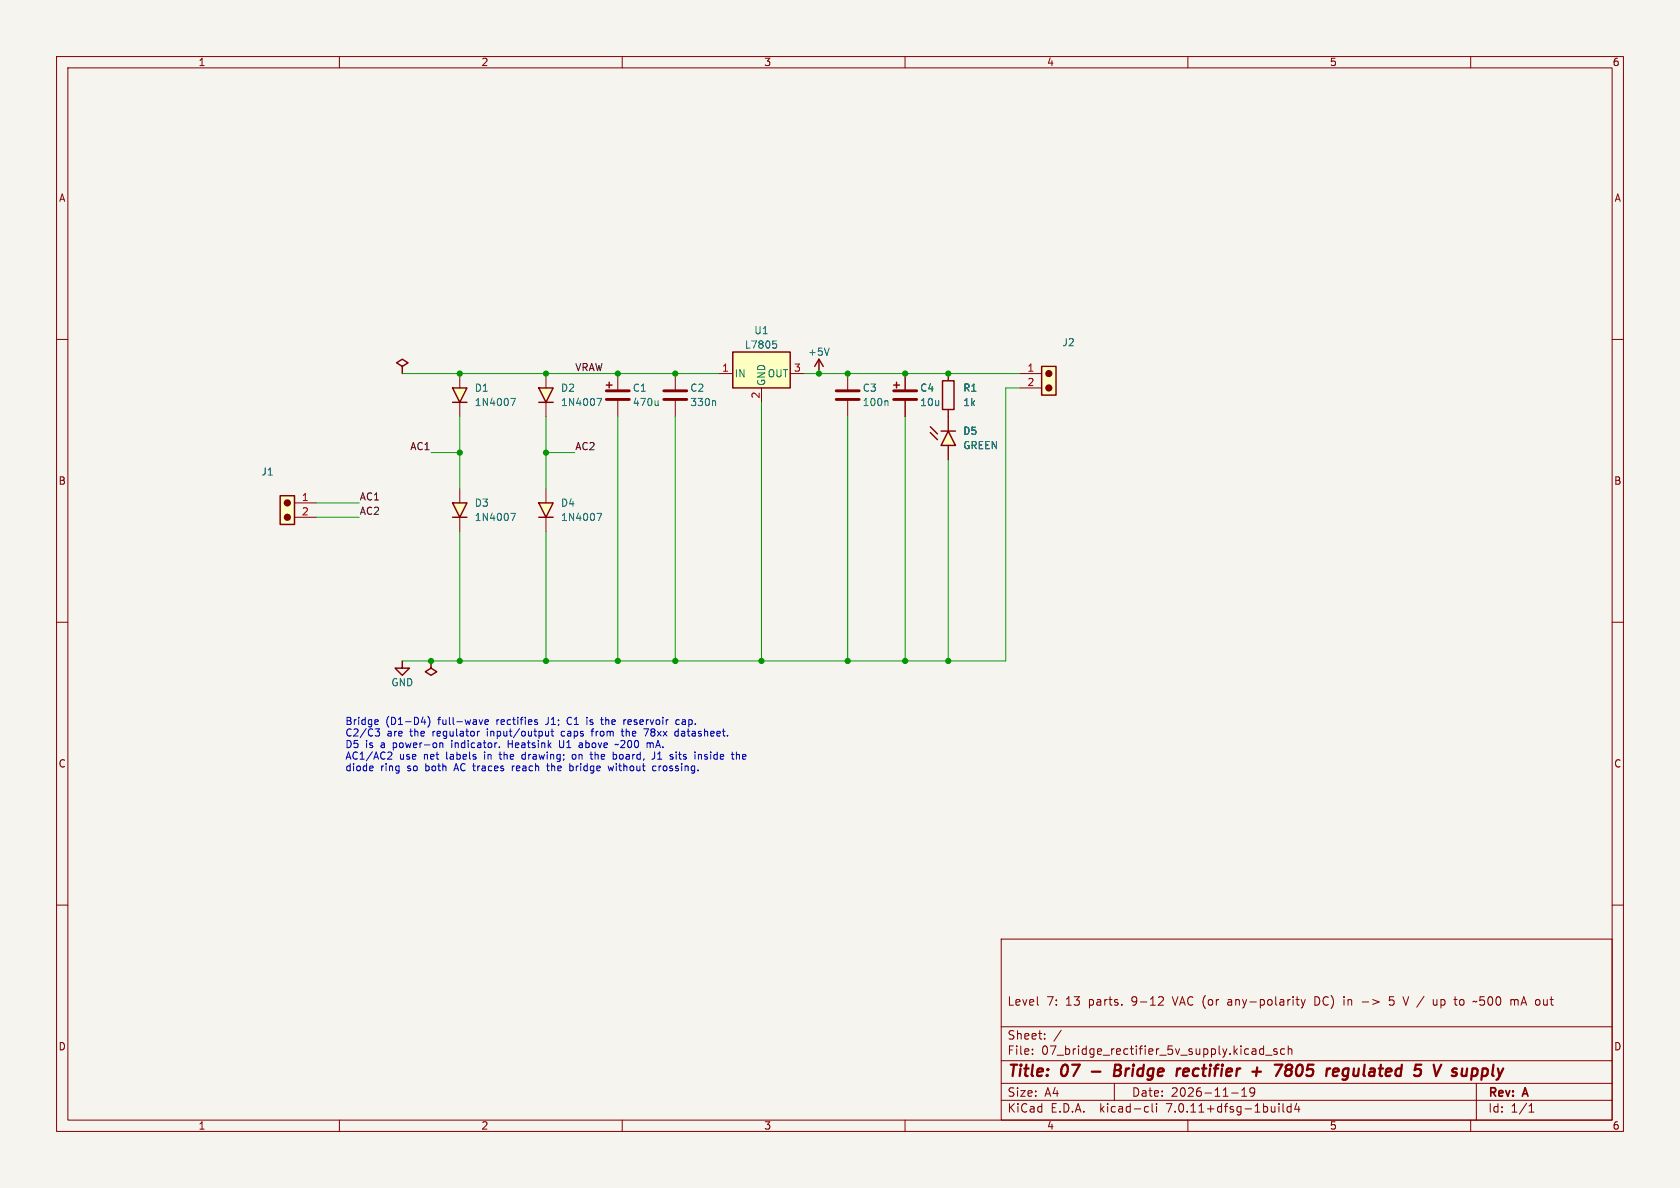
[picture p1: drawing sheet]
<svg xmlns="http://www.w3.org/2000/svg" width="297mm" height="210mm" viewBox="0 0 297 210" stroke-linecap="round" stroke-linejoin="round" font-family="sans-serif">
<path d="M0 0h297v210h-297z" fill="#f5f4ef" stroke="#f5f4ef" stroke-width=".18"/>
<g fill="none" stroke="#840000" stroke-width=".18">
<path d="M10 10h277v190h-277zM12 12h273v186h-273zM60 10v2M110 10v2M160 10v2M210 10v2M260 10v2M10 60h2M285 60h2M127 66h2.5M134.6 68.6v2.5M139.7 66h2.5"/>
<path d="M149.9 66v3.1M149.9 70.6v3.1M160 66v3.1M160 70.6v3.1M10 110h2M285 110h2M10 160h2M285 160h2M177 166h108v32h-108zM183.5 177.6l.1 .1M205 176.2l.5 .1 .2 .3-1 1.1h1M217.1 177.2v.4"/>
<path d="M229.1 176.7h.6M229.3 176.2v1.3l.4 .2M230 176.7l.4 1M230.4 177.7l-.2 .4-.2 .1M230.7 176.7l-.3 1M232.8 176.2h-.3v1.5h.3M237.6 176.2v.1M237.6 176.7v1M240.8 177.1h1.2M245.6 177.6l.2 .1 .5-.1M246.4 176.2h-.7l-.1 .7 .2-.1h.5M249 176.2l-.5 1.5"/>
<path d="M254 177.6l-.4 .1M254 176.7v1M258.1 177.6l.4 .1M258.5 176.7l-.4 .1M261.6 177.6l.6 .1M262.4 176.2h-.7l-.1 .7 .6-.1M268 176.7l.3 .1 .1 .1v.8M60 198v2M110 198v2M160 198v2M177 194.5h108M177 191.5h108"/>
<path d="M177 187.5h108M177 181.5h108M182.5 186.3v.1M182.5 185.5v.1M184.7 183.6v.1M184.7 182.8v.1M187.6 182.1l-1.3 2M197 191.5v3M202.6 195.6l.4 .1M203 196.5l-.4 .1M203.7 195.1v1.3l.2 .2M204.5 195.1v.1"/>
<path d="M204.5 195.6v1M210 198v2M217.7 193.2h1.2M219.5 193.8h.9M219.5 192.7l.5-.4v1.5M221.8 192.9l-.3 .3h-.3l-.2-.3 .1-.5 .4-.1 .2 .1a.99 .99 0 0 1-.3 1.4h-.3M223.4 185.5l-.4-.1-.3 .3v.4l.1 .2h.6M223.4 184.9v1.5M223.7 186.5h1.2M225.7 185.5l-.3-.1-.2 .2v.2l.5 .2v.3h-.5M226.1 195.1v.1M226.1 195.6v1"/>
<path d="M226.8 195.1v1.3l.2 .2M227.1 185.5l-.4-.1-.3 .3v.4l.1 .2h.6M227.7 185.5l.3-.1 .3 .1 .1 .9M227.7 184.9v1.5M228.2 195.7l-.4-.1-.3 .3v.4l.2 .2h.5M228.2 195.1v1.5M229.2 195l-.3 1.1h.9M229.6 195.6v1M260 198v2M261 191.5v6.5M270.3 196.6h.9M270.3 195.5l.4-.4v1.5"/>
</g>
<g fill="none" stroke="#840000" stroke-width=".4">
<path d="M193 189.4h1.5M197.1 189.2h.6M197.7 189.2l.3 .1M197.8 188.2h-.6l-.3 2 1-.1M197.9 189.1l-.2 .1M208.7 188.9l-.4 .1M209.9 188.9l-.5 .1-.3 .9 .3 .3h.4M210.2 189.4l-1 .1M221.4 189.4h1.5M222.3 188.7l-.2 1.5M225.4 188.2h1.3l-1.1 2M227.6 189.1l-.2-.2a.44 .44 0 0 1 .3-.7h.4l.3 .2a.44 .44 0 0 1-.4 .7"/>
<path d="M227.6 189.1h.4M227.6 189.1l-.4 .3M228 189.1l.2 .1a.65 .65 0 0 1-.1 .9 .65 .65 0 0 1-.9-.1M238.4 189a.66 .66 0 0 0-1 .3l-.1 .5 .2 .3 .2 .1 .6-.1M238.4 188.9l-.2 1.6a.6 .6 0 0 1-.9 .3M253.5 188.2l.4 2 .9-2M258.5 188.9v1.2a.57 .57 0 0 0 .7-.1M259.4 188.9l-.2 1.3"/>
</g>
<path d="M147.8 70.6h4.1M147.8 69.1h4.1M158 70.6h4.1M158 69.1h4.1" fill="none" stroke="#840000" stroke-width=".51"/>
<path d="M129.5 62.2h10.2v6.4h-10.2zM144 64.8l.8-1.3 .7 1.3M144.8 63.5v2.5M158 68.1h1M158.5 67.6v1" fill="none" stroke="#840000" stroke-width=".25"/>
<path d="M136.6 60.3h.7M136.8 60.8h.3l.2 .2-.1 .5h-.4M146.6 61.5l-.4 1.3M156.8 70.9l.2 .1v.7" fill="none" stroke="#006464" stroke-width=".18"/>
<path d="M129.5 62.2h10.2v6.4h-10.2z" fill="#ffffc2" stroke="#ffffc2" stroke-width=".18"/>
<path d="M167.6 76.2l1.3 2.5h-2.5z" fill="#ffffc2"/>
<path d="M164.5 76.5l1.2 1.2M164.5 75.4l1.2 1.3M166.4 76.2h2.5M167.6 76.2l1.3 2.5h-2.5z" fill="none" stroke="#840000" stroke-width=".25"/>
<path d="M167.6 73.7v2.5M167.6 78.7v2.6" fill="none" stroke="#840000" stroke-width=".18"/>
<path d="M80 68.6h2.5l-1.2 2.5z" fill="#ffffc2"/>
<path d="M80 68.6h2.5l-1.2 2.5zM80 71.1h2.5M107.2 68.1h1M107.7 67.6v1" fill="none" stroke="#840000" stroke-width=".25"/>
<path d="M81.3 66v2.6M81.3 71.1v2.6M109.2 66v3.1M109.2 70.6v3.1M119.4 66v3.1M119.4 70.6v3.1" fill="none" stroke="#840000" stroke-width=".18"/>
<path d="M90.3 70.4h.8l-.5 1.3M116.3 70.9v.8M116.3 71.6l-.1 .1M126.3 70.9l.2 .1v.7" fill="none" stroke="#006464" stroke-width=".18"/>
<path d="M107.2 70.6h4.1M107.2 69.1h4.1M117.3 70.6h4.1M117.3 69.1h4.1" fill="none" stroke="#840000" stroke-width=".51"/>
<path d="M80 88.9h2.5l-1.2 2.5z" fill="#ffffc2"/>
<path d="M80 88.9h2.5l-1.2 2.5zM80 91.4h2.5" fill="none" stroke="#840000" stroke-width=".25"/>
<path d="M81.3 86.4v2.5M81.3 91.4v2.6" fill="none" stroke="#840000" stroke-width=".18"/>
<path d="M90.3 90.7h.8l-.5 1.3" fill="none" stroke="#006464" stroke-width=".18"/>
<path d="M95.2 88.9h2.6l-1.3 2.5z" fill="#ffffc2"/>
<path d="M71.1 64.8l1-.7-1-.6-1 .6 1 .7v1.2M166.6 67.3h2.1v5.1h-2.1zM95.2 88.9h2.6l-1.3 2.5zM95.2 91.4h2.6" fill="none" stroke="#840000" stroke-width=".25"/>
<path d="M167.6 66v1.3M167.6 72.4v1.3M96.5 86.4v2.5M96.5 91.4v2.6" fill="none" stroke="#840000" stroke-width=".18"/>
<path d="M105.5 90.7h.9l-.6 1.3" fill="none" stroke="#006464" stroke-width=".18"/>
<path d="M95.2 68.6h2.6l-1.3 2.5z" fill="#ffffc2"/>
<path d="M95.2 68.6h2.6l-1.3 2.5zM95.2 71.1h2.6M184.1 64.8h2.6v5.1h-2.6zM49.5 87.6h2.6v5.1h-2.6zM71.1 116.8v1.3h1.3l-1.3 1.3-1.3-1.3h1.3M76.2 116.8v1.3l1 .6-1 .7-1-.7 1-.6" fill="none" stroke="#840000" stroke-width=".25"/>
<path d="M96.5 66v2.6M96.5 71.1v2.6M160 66v3.1M160 70.6v3.1M167.6 66v1.3M167.6 72.4v3.8M167.6 78.7v2.6M180.3 66h3.8M180.3 68.6h3.8M52.1 88.9h3.8M52.1 91.4h3.8" fill="none" stroke="#840000" stroke-width=".18"/>
<path d="M105.5 70.4h.9l-.6 1.3" fill="none" stroke="#006464" stroke-width=".18"/>
<g fill="#ffffc2" stroke="#ffffc2" stroke-width=".18">
<path d="M184.1 64.8h2.6v5.1h-2.6z"/>
<path d="M49.5 87.6h2.6v5.1h-2.6z"/>
</g>
<g fill="#840000" stroke="#840000" stroke-width=".25">
<circle cx="185.4" cy="68.6" r=".51"/>
<circle cx="185.4" cy="66" r=".51"/>
<circle cx="50.8" cy="91.4" r=".51"/>
<circle cx="50.8" cy="88.9" r=".51"/>
</g>
<g fill="none" stroke="#0000c2" stroke-width=".18">
<path d="M65.8 135.4l.2 .3-.6 .1M65.9 136.2l-.1 .1M66.3 128.8h.8l-.4 .5 .3 .2 .1 .4-.2 .2h-.4M66.4 127.2l.4 .1 .1 .2-.6 .1M66.8 128l-.4 .1M68.7 132.9l.5 .2M69.2 133.5l-.7 .7h.8M74.5 127.6h.8M75.1 127.2v.9M75.6 126.6a1.46 1.46 0 0 1 0 2M77.8 131.3v.9M78.3 131.5v.7"/>
<path d="M84.4 129.3v.8M84.8 129.3l-.4 .2M85.3 127.2l-.3 .9M85.7 127.6l.6-.1v-.2l-.4-.1-.2 .2 .1 .6h.5M88.2 133.4h.5M88.3 132v.2M88.4 132.9l.1 1.2M89.8 130.9v1.3M90.6 135.4v.9M90.9 135.4l-.3 .2M92.7 133.4h-.3l-.1 .2v.5l.4 .1M94.7 127.6l.3 .1v.2l-.1 .2h-.3"/>
<path d="M94.7 127.2l.3 .1M96.4 129.3l.1 .8h.3l.2-.1M96.8 135v1.1l.3 .2M97 129.3v.8M97.6 128.8v1.1l.3 .2M98.9 130.9v1l.1 .2 .4 .1M99.3 129.3l-.1 .6 .3 .2M100.5 126.9l-.3 .4 .3 .7M100.7 135.5l.4-.1 .2 .2-.1 .6h-.5M101.7 133.4h-.3l-.2 .2v.5l.2 .1 .3-.1M103 131.6l-.5 .1-.1 .2 .1 .3 .5-.1M103.8 126.8v.1"/>
<path d="M103.8 127.2v.9M104.3 133.4h.5M104.5 129.3h.5M104.5 132.9v1.1M104.7 129v1.1M104.7 134.2h.1M106.2 127.2h.5M106.4 127.9l.3 .2M107.5 135.4l.2 .9 .3-.7 .2 .7 .3-.9M108.5 133.4h.3l.2 .2v.5l-.5 .1M109.3 131.6l-.2 .1-.3-.1M109.8 129.3h.5"/>
<path d="M110 128.8v1.1l.3 .2M110.7 127.2l-.4 .1M111.1 127.3v.7M111.6 127.5l-.6 .1M114.6 131.3l.3 .2M114.6 128.8l-.5 1.3M114.9 131.5v.7M115.4 131.4l-.3-.1-.2 .2M115.7 132.9v.9a.41 .41 0 0 1-.5 .4M116 135.5l-.4-.1-.2 .2 .1 .6h.5M116.3 134.2h.7M116.5 133.1l-.2 .2"/>
<path d="M119.4 130.1h.5M119.4 129.3h.5M119.5 132.9v.2M119.5 133.4v.8M119.9 128.8v1.3M120.1 127.3l-.4-.1-.2 .3 .1 .5h.5M123.5 133.4h.5v.8M130.2 133.5l.2-.1h.3v.8M130.2 132.9v1.3"/>
</g>
<g fill="none" stroke="#009600" stroke-width=".18">
<path d="M71.1 66h55.9M81.3 73.7v12.7M96.5 73.7v12.7M109.2 73.7v43.1M119.4 73.7v43.1M134.6 71.1v45.7M142.2 66h38.1M149.9 73.7v43.1M160 73.7v43.1M180.3 68.6h-2.5v48.2h-106.7M55.9 88.9h7.6M55.9 91.4h7.6"/>
<path d="M76.2 80h5.1M81.3 94v22.8M96.5 80h5.1M96.5 94v22.8M167.6 81.3v35.5"/>
</g>
<g fill="#009600" stroke="#009600" stroke-width=".18">
<circle cx="96.5" cy="116.8" r=".46"/>
<circle cx="96.5" cy="66" r=".46"/>
<circle cx="109.2" cy="116.8" r=".46"/>
<circle cx="109.2" cy="66" r=".46"/>
<circle cx="119.4" cy="66" r=".46"/>
<circle cx="119.4" cy="116.8" r=".46"/>
<circle cx="134.6" cy="116.8" r=".46"/>
<circle cx="144.8" cy="66" r=".46"/>
<circle cx="149.9" cy="66" r=".46"/>
<circle cx="149.9" cy="116.8" r=".46"/>
<circle cx="160" cy="116.8" r=".46"/>
<circle cx="167.6" cy="116.8" r=".46"/>
<circle cx="160" cy="66" r=".46"/>
<circle cx="167.6" cy="66" r=".46"/>
<circle cx="81.3" cy="116.8" r=".46"/>
<circle cx="76.2" cy="116.8" r=".46"/>
<circle cx="96.5" cy="80" r=".46"/>
<circle cx="81.3" cy="80" r=".46"/>
<circle cx="81.3" cy="66" r=".46"/>
</g>
<g font-size="2.8" fill="#840000">
<text x="178" y="190.9">Title:</text>
<text x="187.7" y="190.9">07</text>
<text x="198.6" y="190.9">Bridge</text>
<text x="210.4" y="190.9">rectifier</text>
<text x="224.6" y="190.9">+</text>
<text x="229.4" y="190.9">7805</text>
<text x="239.3" y="190.9">regulated</text>
<text x="255.7" y="190.9">5</text>
<text x="260" y="190.9">V supply</text>
</g>
<g font-size="2.1" fill="#840000">
<text x="178" y="178">Level</text>
<text x="185" y="178">7:</text>
<text x="188.5" y="178">13</text>
<text x="192.6" y="178">parts.</text>
<text x="200.3" y="178">9-12</text>
<text x="207.8" y="178">VAC (or</text>
<text x="217.7" y="178">any-polarity</text>
<text x="233.3" y="178">DC)</text>
<text x="238.6" y="178">in</text>
<text x="241.9" y="178">-&gt;</text>
<text x="246.9" y="178">5</text>
<text x="249.7" y="178">V /</text>
<text x="255.1" y="178">up</text>
<text x="259.1" y="178">to</text>
<text x="262.7" y="178">~500</text>
<text x="269.3" y="178">mA out</text>
<text x="178" y="184">Sheet:</text>
<text x="178" y="186.7">File:</text>
<text x="184.1" y="186.7">07_bridge_rectifier_5v_supply.kicad_sch</text>
<text x="178" y="196.9">KiCad</text>
<text x="178" y="194.1">Size:</text>
<text x="184.7" y="194.1">A4</text>
<text x="185.7" y="196.9">E.D.A.</text>
<text x="194.6" y="196.9">kicad-cli</text>
<text x="200" y="194.1">Date:</text>
<text x="206.5" y="196.9">7.0.11+dfsg-1build4</text>
<text x="207" y="194.1">2026-11-19</text>
<text x="263" y="194.3">Rev:</text>
<text x="263" y="196.9">Id:</text>
<text x="267.1" y="196.9">1/1</text>
<text x="269.4" y="194.3">A</text>
</g>
<g font-size="1.8" fill="#840000">
<text x="35" y="11.9">1</text>
<text x="85" y="11.9">2</text>
<text x="135" y="11.9">3</text>
<text x="185" y="11.9">4</text>
<text x="235" y="11.9">5</text>
<text x="285" y="11.9">6</text>
<text x="10.3" y="35.9">A</text>
<text x="285.3" y="35.9">A</text>
<text x="10.3" y="85.9">B</text>
<text x="285.3" y="85.9">B</text>
<text x="10.3" y="135.9">C</text>
<text x="285.3" y="135.9">C</text>
<text x="10.3" y="185.9">D</text>
<text x="285.3" y="185.9">D</text>
<text x="35" y="199.9">1</text>
<text x="85" y="199.9">2</text>
<text x="135" y="199.9">3</text>
<text x="185" y="199.9">4</text>
<text x="235" y="199.9">5</text>
<text x="285" y="199.9">6</text>
</g>
<g font-size="1.8" fill="#006464">
<text x="133.2" y="59.3">U1</text>
<text x="131.6" y="61.8">L7805</text>
<text x="142.7" y="63.1">+5V</text>
<text x="187.7" y="61.4">J2</text>
<text x="83.8" y="69.4">D1</text>
<text x="83.8" y="72">1N4007</text>
<text x="99.1" y="69.4">D2</text>
<text x="99.1" y="72">1N4007</text>
<text x="111.8" y="69.4">C1</text>
<text x="111.8" y="72">470u</text>
<text x="121.9" y="69.4">C2</text>
<text x="121.9" y="72">330n</text>
<text x="129.8" y="66.9">IN</text>
<text x="135.5" y="68.3" transform="rotate(-90 135.5 68.3)">GND</text>
<text x="135.6" y="66.9">OUT</text>
<text x="152.4" y="69.4">C3</text>
<text x="152.4" y="72">100n</text>
<text x="162.6" y="69.4">C4</text>
<text x="162.6" y="72">10u</text>
<text x="170.2" y="69.4">R1</text>
<text x="170.2" y="72">1k</text>
<text x="170.2" y="77.1">D5</text>
<text x="170.2" y="79.6">GREEN</text>
<text x="46.1" y="84.3">J1</text>
<text x="83.8" y="89.8">D3</text>
<text x="99.1" y="89.8">D4</text>
<text x="83.8" y="92.3">1N4007</text>
<text x="99.1" y="92.3">1N4007</text>
<text x="69.1" y="121.5">GND</text>
</g>
<g font-size="1.8" fill="#0f0f0f">
<text x="101.6" y="65.7">VRAW</text>
<text x="72.4" y="79.7">AC1</text>
<text x="101.6" y="79.7">AC2</text>
<text x="63.5" y="88.6">AC1</text>
<text x="63.5" y="91.1">AC2</text>
</g>
<g font-size="1.8" fill="#a90000">
<text x="127.6" y="65.8">1</text>
<text x="140.3" y="65.8">3</text>
<text x="181.5" y="65.8">1</text>
<text x="134.4" y="70.6" transform="rotate(-90 134.4 70.6)">2</text>
<text x="181.5" y="68.3">2</text>
<text x="53.3" y="88.6">1</text>
<text x="53.3" y="91.2">2</text>
</g>
<g font-size="1.8" fill="#0000c2">
<text x="61" y="128.5">Bridge</text>
<text x="61" y="130.5">C2/C3</text>
<text x="68.2" y="128.5">(D1-D4)</text>
<text x="68.4" y="130.5">are</text>
<text x="72.6" y="130.5">the</text>
<text x="76.7" y="130.5">regulator</text>
<text x="77.6" y="128.5">full-wave</text>
<text x="86.6" y="130.5">input/output</text>
<text x="88.1" y="128.5">rectifies</text>
<text x="97" y="128.5">J1;</text>
<text x="99.9" y="130.5">caps</text>
<text x="100.9" y="128.5">C1</text>
<text x="104.6" y="128.5">is</text>
<text x="105.5" y="130.5">from</text>
<text x="107.4" y="128.5">the</text>
<text x="111" y="130.5">the</text>
<text x="111.5" y="128.5">reservoir</text>
<text x="115.1" y="130.5">78xx</text>
<text x="120.8" y="130.5">datasheet.</text>
<text x="121" y="128.5">cap.</text>
<text x="61" y="132.6">D5</text>
<text x="61" y="134.6">AC1/AC2</text>
<text x="61" y="136.7">diode</text>
<text x="64.6" y="132.6">is</text>
<text x="67.3" y="136.7">ring</text>
<text x="67.4" y="132.6">a</text>
<text x="69.7" y="132.6">power-on</text>
<text x="70.6" y="134.6">use</text>
<text x="72.1" y="136.7">so</text>
<text x="75" y="134.6">net</text>
<text x="75.5" y="136.7">both</text>
<text x="79.2" y="134.6">labels</text>
<text x="80.3" y="132.6">indicator.</text>
<text x="80.8" y="136.7">AC traces</text>
<text x="86.1" y="134.6">in</text>
<text x="89" y="134.6">the</text>
<text x="90.5" y="132.6">Heatsink</text>
<text x="91.4" y="136.7">reach</text>
<text x="93.1" y="134.6">drawing;</text>
<text x="97.8" y="136.7">the</text>
<text x="99.7" y="132.6">U1</text>
<text x="102" y="136.7">bridge</text>
<text x="102.2" y="134.6">on</text>
<text x="103.4" y="132.6">above</text>
<text x="105.7" y="134.6">the</text>
<text x="109.1" y="136.7">without</text>
<text x="109.8" y="134.6">board,</text>
<text x="110.1" y="132.6">~200</text>
<text x="115.8" y="132.6">mA.</text>
<text x="117" y="134.6">J1</text>
<text x="117.1" y="136.7">crossing.</text>
<text x="120.3" y="134.6">sits</text>
<text x="124.9" y="134.6">inside</text>
<text x="131.7" y="134.6">the</text>
</g>
</svg>
